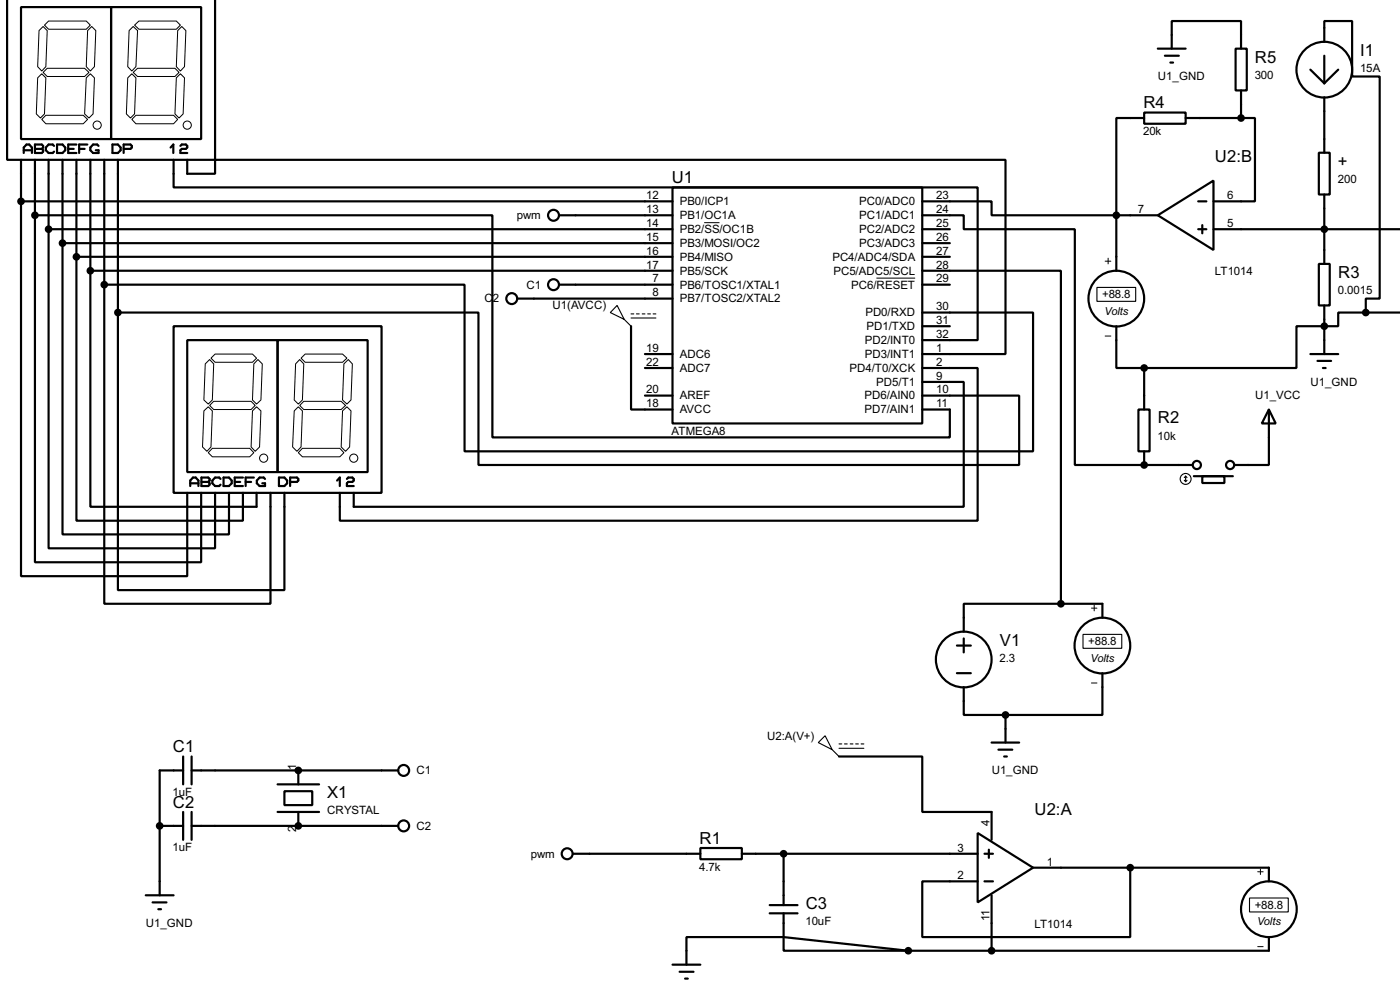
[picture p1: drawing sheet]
<svg xmlns="http://www.w3.org/2000/svg" width="256mm" height="180mm" viewBox="0 0 256 180" stroke-linecap="round" stroke-linejoin="round" font-family="sans-serif">
<g fill="none" stroke="#000" stroke-width=".4">
<path d="M1.3 -.1v29.4h38.1v-29.4M3.9 1.3h16.5v24.2h-16.5zM20.4 1.3h16.5v24.2h-16.5zM212.1 8.9h5.1M213.4 10.2h2.6M214.4 11.5h.5M214.7 8.9v-5h12.7v5M226.4 8.9h2v7.7h-2zM227.4 16.6v5M240.1 12.8l2.5 2.5M242.6 7.7v-3.8h5.1v10.1h5.1v40.7h-2.6v2.5M242.6 10.2v5.1"/>
<path d="M242.6 17.8v10.2M245.2 12.8l-2.6 2.5M3.9 36.9v68.6h30.4v-15.3M3.9 29.3v7.6M3.9 36.9h119.3M4.4 28v-1l.5-.5h.5l.5 .5v1M4.4 27.5h1.5M6.4 39.4h83.8v40.7h83.8v-5.1h-5M6.4 39.4v63.5h30.5v-12.7M6.4 26.5h1.3l.2 .2v.3l-.2 .3 .2 .2v.3l-.2 .2h-1.3zM6.4 29.3v10.1M6.4 27.3h1.3"/>
<path d="M8.9 29.3v12.7M9.9 26.7l-.2-.2h-.8l-.5 .5v.5l.5 .5h.8l.2-.2M10.5 26.5h1l.5 .5v.5l-.5 .5h-1zM11.5 29.3v15.2M12.5 27.3h1M14 29.3v17.7M14 26.5h-1.5v1.5h1.5M14.5 27.3h1M16 26.5h-1.5v1.5M16.6 29.3v20.3M18.1 26.7l-.3-.2h-.7l-.5 .5v.5l.5 .5h1v-.5h-.5M19.1 29.3v22.8"/>
<path d="M20.6 26.5h1l.5 .5v.5l-.5 .5h-1zM21.6 29.3v27.9M22.7 27.3h1.2l.3-.3v-.3l-.3-.2h-1.2v1.5M31.3 27l.5-.5v1.5M31.8 29.3v5h147.3v28h-10.1M33.1 26.7l.2-.2h.8l.2 .2v.3l-.2 .3h-.8l-.2 .2v.5h1.2M34.3 29.3v2.5h5.1v-2.5h144.8v35.5h-15.2M102.4 39.4h20.8M123.2 34.3h45.8v43.2h-45.8zM169 36.9h12.7v2.5h22.8M169 39.4h7.6v2.6h20.3v43.1h12.7M204.5 39.4v10.2"/>
<path d="M204.5 39.4h7.6M209.6 20.6h7.6v2.1h-7.6zM209.6 21.6h-5.1v17.8M212.1 39.4l10.2-6.3v12.7zM217.2 21.6h10.2M219.5 36.9h1.5M227.4 21.6h2.5v15.3h-7.6M241.6 28h2v7.6h-2zM242.6 35.6v12.7M8.9 42v58.4h30.5v-10.2M8.9 42h114.3M11.5 44.5v53.3h30.5v-7.6"/>
<path d="M11.5 44.5h111.7M14 47v48.3h30.5v-5.1M14 47h109.2M16.6 49.6v43.2h30.4v-2.6M16.6 49.6h106.6M19.1 52.1v58.4h30.5v-20.3M19.1 52.1h66v30.5h104.2v-25.4h-20.3M21.6 57.2v50.8h30.5v-17.8M21.6 57.2h66.1v27.9h99v-12.7h-17.7M31.8 59.7h38.1v30.5h-38.1zM94.8 54.7h28.4M102.4 52.1h20.8"/>
<path d="M115.6 59.7v15.3h7.6M169 49.6h25.4v60.9M169 47h5M169 44.5h5M169 42h5M169 52.1h5M169 59.7h5M204.5 59.7v7.7h5.1M219.5 42h1.5M220.3 41.2v1.5M222.3 42h34.2M241.6 48.3h2v7.6h-2z"/>
<path d="M242.6 55.9v8.9M250.2 57.2h-5v2.5h-7.7v7.7h-27.9M250.2 57.2h6.3M34.3 62.3h16.6v24.1h-16.6zM50.9 62.3h16.5v24.1h-16.5zM118.2 64.8h5M118.2 67.4h5M118.2 72.4h5M169 67.4h10.1v27.9h-116.8v-5.1M169 69.9h7.6v22.9h-111.8v-2.6M208.6 75h2v7.6h-2zM209.6 67.4v7.6"/>
<path d="M232.5 75l1.2 2.5h-2.5zM232.5 75v10.1h-6.4M240.1 64.8h5.1M241.4 66.1h2.5M242.4 67.4h.5M34.9 89v-1l.5-.6h.5l.5 .6v1M34.9 88.5h1.5M36.9 87.4h1.3l.2 .3v.3l-.2 .2 .2 .3v.2l-.2 .3h-1.3zM36.9 88.2h1.3M40.4 87.7l-.2-.3h-.8l-.5 .6v.5l.5 .5h.8l.2-.3M41 87.4h1l.5 .6v.5l-.5 .5h-1zM43 88.2h1"/>
<path d="M44.5 87.4h-1.5v1.6h1.5M45 88.2h1M46.5 87.4h-1.5v1.6M48.6 87.7l-.3-.3h-.7l-.5 .6v.5l.5 .5h1v-.5h-.5M51.1 87.4h1l.5 .6v.5l-.5 .5h-1zM53.2 88.2h1.2l.3-.2v-.3l-.3-.3h-1.2v1.6M61.8 88l.5-.6v1.6M63.6 87.7l.2-.3h.8l.2 .3v.3l-.2 .2h-.8l-.2 .3v.5h1.2M209.6 82.6v2.5M209.6 85.1h8.9M218.7 87.2h7.2M220.3 87.2h4v1.2h-4z"/>
<path d="M175.3 118.2h2.6M176.6 116.9v2.5M194.4 110.5h-17.8v5.1M194.4 110.5h7.6v2.6M33.6 138.5v5.1M35.1 138.5v5.1M153.7 138.5h15.3v10.1h12.7v5.1M175.3 123.2h2.6M176.6 125.8v5.1h7.6M181.7 135.9h5M182.9 137.2h2.6M184 138.5h.5"/>
<path d="M184.2 130.9v5M202 123.2v7.7h-17.8M29.3 151.2h4.3M33.6 141h-4.3v22.9M33.6 148.6v5.1M35.1 141h37.9M35.1 151.2h37.9M35.1 148.6v5.1M50.9 143.6h7.6M50.9 148.6h7.6M52.1 144.8h5.1v2.6h-5.1zM54.7 141v2.6"/>
<path d="M54.7 148.6v2.6M105 156.3h23.3M128.3 155.2h7.6v2.1h-7.6zM135.9 156.3h43.2M143.6 156.3v9.4M179.1 152.5l10.2 6.3-10.2 6.4zM180.4 156.3h1.5M181.2 155.5v1.5M189.3 158.8h43.2v2.5M207.1 158.8v12.7h-38.1v-10.2h10.1M26.7 163.9h5.1M28 165.2h2.5"/>
<path d="M29 166.4h.5M123.2 176.6h5.1M124.5 177.9h2.6M125.5 179.1h.5M141 165.7h5.1M141 167.2h5.1M143.6 167.2v6.8h22.8M166.4 174l-22.8-2.5h-17.8v5.1M180.4 161.3h1.5M181.7 163.9v10.1M232.5 171.5v2.5h-66.1"/>
<circle cx="242.6" cy="12.8" r="5.1"/>
<circle cx="101.4" cy="39.4" r="1"/>
<circle cx="93.7" cy="54.7" r="1"/>
<circle cx="101.4" cy="52.1" r="1"/>
<circle cx="204.5" cy="54.7" r="5.1"/>
<circle cx="219.2" cy="85.1" r=".75"/>
<circle cx="225.3" cy="85.1" r=".75"/>
<circle cx="201.9" cy="118.2" r="5.1"/>
<circle cx="176.5" cy="120.7" r="5.1"/>
<circle cx="73.9" cy="151.2" r="1"/>
<circle cx="73.9" cy="141" r="1"/>
<circle cx="103.9" cy="156.3" r="1"/>
<circle cx="232.4" cy="166.4" r="5.1"/>
</g>
<g fill="#000">
<circle cx="209.6" cy="85.1" r=".2"/>
<circle cx="29.3" cy="151.2" r=".2"/>
<circle cx="54.7" cy="141" r=".2"/>
<circle cx="54.7" cy="151.2" r=".2"/>
</g>
<g fill="none" stroke="#000" stroke-width=".18">
<path d="M7.2 5.6l.7-.7 .8 .7-.3 6.6-.7 .8-.8-.8zM7.7 13.5l.7 .8-.2 6.6-.8 .7-.7-.7 .2-6.6zM7.9 13.3l.8-.8h6.8l.8 .8-.8 .7h-6.8zM8.2 4.6l.7-.7h6.9l.8 .7-.8 .8h-6.9zM15.8 14.3l.8-.8 .7 .8-.2 6.6-.8 .7-.8-.7zM16.1 5.6l.7-.7 .8 .7-.3 6.6-.7 .8-.8-.8zM23.4 14.3l.8-.8 .7 .8-.2 6.6-.8 .7-.7-.7zM24.4 13.3l.8-.8h6.9l.7 .8-.7 .7h-6.9zM24.4 4.9l.8 .7-.3 6.6-.7 .8-.8-.8 .3-6.6zM24.7 4.6l.8-.7h6.8l.8 .7-.8 .8h-6.8zM32.6 5.6l.7-.7 .8 .7-.3 6.6-.7 .8-.8-.8zM33.1 13.5l.7 .8-.2 6.6-.8 .7-.7-.7 .2-6.6z"/>
<path d="M7.7 21.9l.7-.8h6.9l.8 .8-.8 .8h-6.9zM24.2 21.9l.7-.8h6.9l.8 .8-.8 .8h-6.9zM129 40.8h2.8M160.6 50.9h7.1M202.5 47.8h1M203 47.3v1M37.4 75.2l.8-.7 .7 .7-.2 6.6-.8 .8-.8-.8zM38.4 74.2l.8-.7h6.8l.8 .7-.8 .8h-6.8zM38.4 65.8l.8 .8-.3 6.6-.7 .8-.8-.8 .2-6.6zM38.7 65.6l.7-.8h6.9l.7 .8-.7 .7h-6.9zM46.3 75.2l.7-.7 .8 .7-.2 6.6-.8 .8-.8-.8zM47.3 65.8l.8 .8-.3 6.6-.8 .8-.7-.8 .2-6.6z"/>
<path d="M54.7 74.5l.7 .7-.2 6.6-.8 .8-.8-.8 .3-6.6zM54.9 74.2l.8-.7h6.8l.8 .7-.8 .8h-6.8zM54.9 65.8l.8 .8-.3 6.6-.7 .8-.8-.8 .3-6.6zM55.9 64.8h6.9l.8 .8-.8 .7h-6.9l-.7-.7zM62.8 75.2l.8-.7 .7 .7-.2 6.6-.8 .8-.8-.8zM63 66.6l.8-.8 .8 .8-.3 6.6-.7 .8-.8-.8zM202.5 61.5h1M38.9 82.1h6.9l.7 .8-.7 .7h-6.9l-.7-.7zM55.4 82.1h6.9l.7 .8-.7 .7h-6.9l-.7-.7zM200 111.3h1M200.5 110.8v1M200 125h1"/>
<path d="M230.4 159.6h1M230.9 159.1v1M230.4 173.3h1"/>
<circle cx="17.8" cy="22.9" r=".75"/>
<circle cx="34.3" cy="22.9" r=".75"/>
<circle cx="48.3" cy="83.9" r=".75"/>
<circle cx="64.8" cy="83.9" r=".75"/>
</g>
<g fill="none" stroke="#000" stroke-width=".2">
<path d="M113.1 55.9l1.3 2.6-2.6-1.3zM114.4 58.5l1.2 1.2M115.6 57.5h.5M115.6 58.2h4.6M116.6 57.5h.5M117.7 57.5h.5M118.7 57.5h.5M119.7 57.5h.5M201 52.6h7.1v2.6h-7.1zM217 87.9l.2 .3M217.2 87.2v1M217.2 87.2l.3 .2"/>
<path d="M217.2 87.2l-.2 .2M217.5 87.9l-.3 .3M198.4 116.1h7.1v2.6h-7.1zM149.9 135.9l1.3-1.2 1.3 2.5zM152.5 137.2l1.2 1.3M153.7 136.2h.5M153.7 137h4.6M154.7 136.2h.5M155.8 136.2h.5M156.8 136.2h.5M157.8 136.2h.5M228.9 164.4h7.1v2.5h-7.1z"/>
<circle cx="217.2" cy="87.7" r="1"/>
</g>
<g fill="#000" stroke="#000" stroke-width=".4">
<circle cx="3.8" cy="36.9" r=".5"/>
<circle cx="6.4" cy="39.4" r=".5"/>
<circle cx="204.5" cy="39.4" r=".5"/>
<circle cx="227.3" cy="21.6" r=".5"/>
<circle cx="8.9" cy="42" r=".5"/>
<circle cx="11.4" cy="44.5" r=".5"/>
<circle cx="14" cy="47" r=".5"/>
<circle cx="16.5" cy="49.6" r=".5"/>
<circle cx="19.1" cy="52.1" r=".5"/>
<circle cx="21.6" cy="57.2" r=".5"/>
<circle cx="242.6" cy="59.7" r=".5"/>
<circle cx="242.6" cy="42" r=".5"/>
<circle cx="250.2" cy="57.2" r=".5"/>
<circle cx="209.6" cy="67.4" r=".5"/>
<circle cx="209.6" cy="85.1" r=".5"/>
<circle cx="194.3" cy="110.5" r=".5"/>
<circle cx="184.2" cy="130.9" r=".5"/>
<circle cx="29.2" cy="151.2" r=".5"/>
<circle cx="54.6" cy="141" r=".5"/>
<circle cx="54.6" cy="151.2" r=".5"/>
<circle cx="143.5" cy="156.3" r=".5"/>
<circle cx="207" cy="158.8" r=".5"/>
<circle cx="166.4" cy="174" r=".5"/>
<circle cx="181.6" cy="174" r=".5"/>
</g>
<g font-size="3.4">
<text x="229.9" y="11.5">R5</text>
<text x="249.2" y="10.2">I1</text>
<text x="209.5" y="19.8">R4</text>
<text x="222.6" y="29.7">U2:B</text>
<text x="123.1" y="33.5">U1</text>
<text x="245.1" y="30.5">+</text>
<text x="245.2" y="50.8">R3</text>
<text x="212.1" y="77.5">R2</text>
<text x="183.2" y="118.2">V1</text>
<text x="31.7" y="137.7">C1</text>
<text x="31.7" y="147.8">C2</text>
<text x="60" y="146.1">X1</text>
<text x="189.5" y="149.1">U2:A</text>
<text x="128.2" y="154.4">R1</text>
<text x="147.6" y="166.4">C3</text>
</g>
<g font-size="2.4">
<text x="212.1" y="14.7">U1_GND</text>
<text x="229.9" y="14.5">300</text>
<text x="249.2" y="13.2">15A</text>
<text x="209.4" y="24.7">20k</text>
<text x="245.1" y="33.5">200</text>
<text x="94.7" y="40.1">pwm</text>
<text x="118.4" y="36.5">12</text>
<text x="118.4" y="39">13</text>
<text x="118.4" y="41.6">14</text>
<text x="124.5" y="37.6">PB0/ICP1</text>
<text x="124.5" y="40.1">PB1/OC1A</text>
<text x="157.4" y="37.6">PC0/ADC0</text>
<text x="157.4" y="40.1">PC1/ADC1</text>
<text x="171.5" y="36.5">23</text>
<text x="171.5" y="39">24</text>
<text x="171.5" y="41.6">25</text>
<text x="208.5" y="39">7</text>
<text x="224.8" y="41.6">5</text>
<text x="224.8" y="36.5">6</text>
<text x="118.4" y="44.1">15</text>
<text x="118.4" y="46.6">16</text>
<text x="124.5" y="42.7">PB2/SS/OC1B</text>
<text x="124.5" y="45.2">PB3/MOSI/OC2</text>
<text x="124.5" y="47.7">PB4/MISO</text>
<text x="152.5" y="47.7">PC4/ADC4/SDA</text>
<text x="157.4" y="42.7">PC2/ADC2</text>
<text x="157.4" y="45.2">PC3/ADC3</text>
<text x="171.5" y="44.1">26</text>
<text x="171.5" y="46.6">27</text>
<text x="96.4" y="52.8">C1</text>
<text x="118.4" y="49.2">17</text>
<text x="119.6" y="51.7">7</text>
<text x="124.5" y="50.3">PB5/SCK</text>
<text x="124.5" y="52.8">PB6/TOSC1/XTAL1</text>
<text x="152.7" y="50.3">PC5/ADC5/SCL</text>
<text x="155.9" y="52.8">PC6/RESET</text>
<text x="171.5" y="51.7">29</text>
<text x="171.5" y="49.2">28</text>
<text x="222.5" y="50.4">LT1014</text>
<text x="245.1" y="53.8">0.0015</text>
<text x="88.8" y="55.4">C</text>
<text x="90.3" y="55.4">2</text>
<text x="101.2" y="56.6">U1(AVCC)</text>
<text x="119.6" y="54.3">8</text>
<text x="124.5" y="55.4">PB7/TOSC2/XTAL2</text>
<text x="158.5" y="57.9">PD0/RXD</text>
<text x="171.5" y="56.8">30</text>
<text x="171.5" y="59.3">31</text>
<text x="201.9" y="54.6">+88.8</text>
<text x="118.4" y="64.4">19</text>
<text x="124.5" y="65.5">ADC6</text>
<text x="158.4" y="63">PD2/INT0</text>
<text x="158.4" y="65.5">PD3/INT1</text>
<text x="158.7" y="60.4">PD1/TXD</text>
<text x="171.5" y="61.9">32</text>
<text x="171.5" y="64.4">1</text>
<text x="118.4" y="72">20</text>
<text x="118.4" y="67">22</text>
<text x="124.5" y="68.1">ADC7</text>
<text x="155.6" y="68.1">PD4/T0/XCK</text>
<text x="160.5" y="70.6">PD5/T1</text>
<text x="171.5" y="67">2</text>
<text x="171.5" y="69.5">9</text>
<text x="171.5" y="72">10</text>
<text x="240.1" y="70.6">U1_GND</text>
<text x="118.4" y="74.6">18</text>
<text x="124.5" y="73.1">AREF</text>
<text x="124.5" y="75.7">AVCC</text>
<text x="158.4" y="73.1">PD6/AIN0</text>
<text x="158.4" y="75.7">PD7/AIN1</text>
<text x="171.5" y="74.6">11</text>
<text x="229.9" y="73.1">U1_VCC</text>
<text x="123" y="79.6">ATMEGA8</text>
<text x="212.1" y="80.4">10k</text>
<text x="199.4" y="118.1">+88.8</text>
<text x="183.1" y="121.1">2.3</text>
<text x="140.5" y="135.4">U2:A(V+)</text>
<text x="54.3" y="141" transform="rotate(-90 54.3 141)">1</text>
<text x="76.3" y="141.7">C1</text>
<text x="181.7" y="141.7">U1_GND</text>
<text x="31.6" y="145.7">1uF</text>
<text x="59.9" y="149.1">CRYSTAL</text>
<text x="31.6" y="155.8">1uF</text>
<text x="54.3" y="152.3" transform="rotate(-90 54.3 152.3)">2</text>
<text x="76.3" y="151.9">C2</text>
<text x="175.4" y="155.9">3</text>
<text x="181.3" y="151.2" transform="rotate(-90 181.3 151.2)">4</text>
<text x="97.3" y="157">pwm</text>
<text x="128.1" y="159.4">4.7k</text>
<text x="175.4" y="160.9">2</text>
<text x="191.8" y="158.4">1</text>
<text x="229.9" y="166.4">+88.8</text>
<text x="26.7" y="169.7">U1_GND</text>
<text x="147.6" y="169.4">10uF</text>
<text x="181.3" y="168.6" transform="rotate(-90 181.3 168.6)">11</text>
<text x="189.5" y="169.8">LT1014</text>
</g>
<g font-size="2.3">
<text x="202.3" y="57.6">Volts</text>
<text x="199.8" y="121.1">Volts</text>
<text x="230.3" y="169.4">Volts</text>
</g>
</svg>
